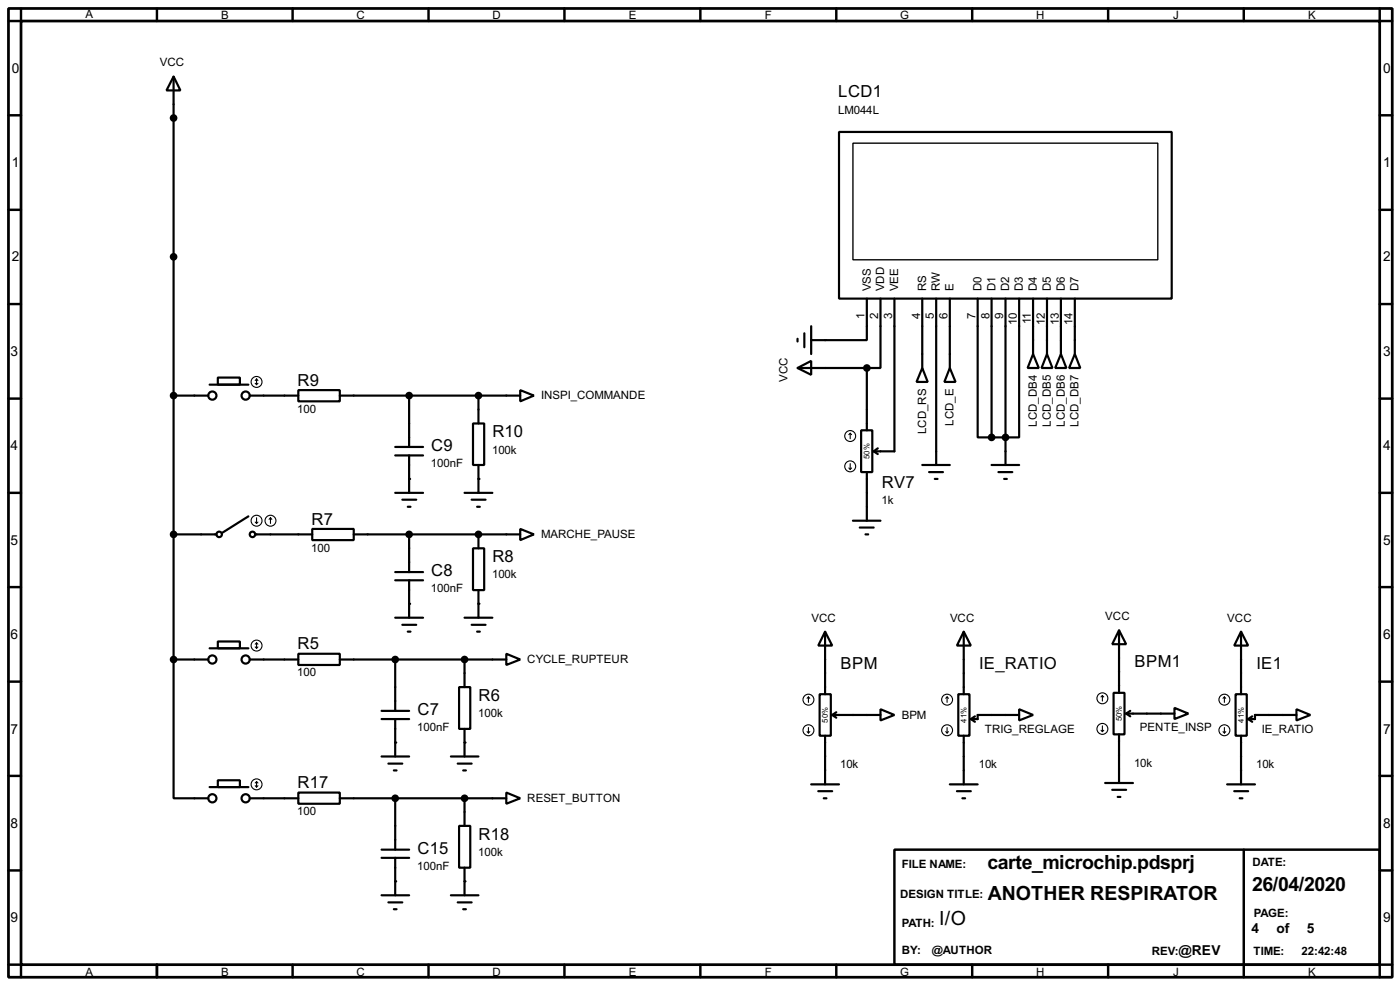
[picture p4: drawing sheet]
<svg xmlns="http://www.w3.org/2000/svg" width="256mm" height="180mm" viewBox="0 0 256 180" stroke-linecap="round" stroke-linejoin="round" font-family="sans-serif">
<path d="M1.6 1.6h253.5v177.3h-253.5zM3.9 3.9h248.9v172.7h-248.9z" fill="none" stroke="#000" stroke-width=".5"/>
<g fill="none" stroke="#000" stroke-width=".45">
<path d="M3.9 1.6v2.3h-2.3M28.8 1.6v2.3M53.6 1.6v2.3M78.5 1.6v2.3M103.4 1.6v2.3M128.3 1.6v2.3M153.2 1.6v2.3M178.1 1.6v2.3M203 1.6v2.3M227.9 1.6v2.3M252.8 1.6v2.3h2.3M1.6 21.1h2.3"/>
<path d="M1.6 38.4h2.3M252.8 21.1h2.3M252.8 38.4h2.3M1.6 55.7h2.3M252.8 55.7h2.3M1.6 73h2.3M252.8 73h2.3M1.6 90.2h2.3M252.8 90.2h2.3M1.6 107.5h2.3M252.8 107.5h2.3M1.6 124.8h2.3"/>
<path d="M252.8 124.8h2.3M1.6 142h2.3M1.6 159.3h2.3M163.9 155.5h88.9v21.1h-88.9zM227.9 155.5v23.4M252.8 142h2.3M252.8 159.3h2.3M1.6 176.6h2.3v2.3M28.8 176.6v2.3M53.6 176.6v2.3M78.5 176.6v2.3M103.4 176.6v2.3"/>
<path d="M128.3 176.6v2.3M153.2 176.6v2.3M178.1 176.6v2.3M203 176.6v2.3M255.1 176.6h-2.3v2.3"/>
</g>
<g fill="none" stroke="#000" stroke-width=".4">
<path d="M31.8 14l1.3 2.6h-2.6zM31.8 14v106.7M153.7 24.2h61v30.5h-61zM148.6 59.7v5.1M158.8 54.7v7.6h-10.2M161.3 54.7v12.7h-2.5M163.9 54.7v27.9h-3.8M169 54.7v12.7M171.5 54.7v30.4M174 54.7v12.7M179.1 54.7v25.4h2.6M181.7 54.7v25.4"/>
<path d="M184.2 54.7v30.4M186.7 54.7v25.4h-5M189.3 54.7v10.1M191.8 54.7v10.1M194.4 54.7v10.1M196.9 54.7v10.1M31.8 72.4h6.4M38.4 70.4h7.1M39.9 69.1h4.1v1.3h-4.1zM45.8 72.4h8.9M54.7 71.4h7.6v2.1h-7.6zM62.3 72.4h33"/>
<path d="M75 72.4v9.4M86.7 77.5h2v7.6h-2zM87.7 72.4v5.1M95.3 71.4l2.5 1-2.5 1.1zM146.1 67.4l2.5-1.3v2.5zM146.1 67.4h12.7M146.1 62v.5M147.4 61v2.6M157.8 78.8h2v7.6h-2zM158.8 67.4v11.4M169 67.4l1 2.5h-2.1zM174 67.4l1.1 2.5h-2.1z"/>
<path d="M189.3 64.8l1 2.6h-2zM191.8 64.8l1 2.6h-2zM194.4 64.8l1 2.6h-2.1zM196.9 64.8l1 2.6h-2zM31.8 97.8h7.9M45.5 94.5l-4.8 3.1M46.8 97.8h10.4M57.2 96.8h7.6v2.1h-7.6zM64.8 97.8h30.5M72.4 83.4h5.1M72.4 81.8h5.1M72.4 90.2h5.1"/>
<path d="M73.7 91.5h2.6M74.7 92.8h.5M75 83.4v6.8M75 97.8v6.9M85.1 90.2h5.1M86.4 91.5h2.6M87.4 92.8h.5M87.7 85.1v5.1M87.7 97.8v2.6M95.3 96.8l2.5 1-2.5 1.1zM156.3 95.3h5M157.5 96.6h2.6"/>
<path d="M158.6 97.8h.5M158.8 86.4v8.9M160.1 82.6l.7 .5M160.8 82.1l-.7 .5M169 85.1h5M170.2 86.4h2.6M171.3 87.7h.5M181.7 85.1h5M182.9 86.4h2.6M184 87.7h.5M38.4 118.7h7.1M39.9 117.4h4.1v1.3h-4.1z"/>
<path d="M54.7 119.7h7.6v2h-7.6zM72.4 106.2h5.1M72.4 104.7h5.1M72.4 113.1h5.1M73.7 114.4h2.6M74.7 115.6h.5M75 106.2v6.9M85.1 113.1h5.1M86.4 114.4h2.6M86.7 100.4h2v7.6h-2zM87.4 115.6h.5M87.7 108v5.1"/>
<path d="M92.8 119.7l2.5 1-2.5 1zM151.2 115.6l1.3 2.6h-2.6zM151.2 115.6v11.5M176.6 115.6l1.3 2.6h-2.6zM176.6 115.6v11.5M205 115.4l1.3 2.5h-2.5zM205 115.4v11.4M227.4 115.6l1.3 2.6h-2.6zM227.4 115.6v11.5M31.8 120.7v25.4h6.4M31.8 120.7h6.4M45.8 120.7h8.9"/>
<path d="M62.3 120.7h30.5M69.9 131.6h5.1M69.9 130.1h5.1M69.9 138.5h5.1M71.2 139.8h2.5M72.4 120.7v9.4M72.4 131.6v6.9M82.6 138.5h5.1M83.9 139.8h2.5M84.1 125.8h2.1v7.6h-2.1zM85.1 120.7v5.1M85.1 133.4v5.1"/>
<path d="M150.2 127.1h2v7.6h-2zM151.2 134.7v8.9M152.5 130.9h8.8M152.5 130.9l.7 .5M153.2 130.4l-.7 .5M161.3 129.8l2.6 1.1-2.6 1zM175.6 127.1h2v7.6h-2zM176.6 134.7v8.9M177.9 131.6l.7 .5M178.6 131.1l-.7 .5M186.7 129.8l2.6 1.1-2.6 1zM186.7 130.9h-7.6v.7h-1.2"/>
<path d="M204 126.8h2v7.6h-2zM205 134.4v8.9M206.3 130.6h8.9M206.3 130.6l.8 .5M207.1 130.1l-.8 .5M215.2 129.6l2.5 1-2.5 1zM226.4 127.1h2v7.6h-2zM227.4 134.7v8.9M228.7 131.6l.7 .5M229.4 131.1l-.7 .5M237.5 129.8l2.6 1.1-2.6 1zM237.5 130.9h-7.6v.7h-1.2"/>
<path d="M38.4 144.1h7.1M39.9 142.8h4.1v1.3h-4.1zM45.8 146.1h8.9M54.7 145.1h7.6v2h-7.6zM62.3 146.1h30.5M69.9 157h5.1M69.9 155.5h5.1M72.2 141h.5M72.4 146.1v9.4M72.4 157v6.9M84.1 151.2h2.1v7.6h-2.1zM84.9 141h.5"/>
<path d="M85.1 146.1v5.1M85.1 158.8v5.1M92.8 145.1l2.5 1-2.5 1zM148.6 143.6h5.1M149.9 144.8h2.6M150.9 146.1h.5M174 143.6h5.1M175.3 144.8h2.6M176.3 146.1h.5M202.5 143.3h5.1M203.8 144.6h2.5M204.8 145.9h.5"/>
<path d="M224.8 143.6h5.1M226.1 144.8h2.6M227.1 146.1h.5M69.9 163.9h5.1M71.2 165.2h2.5M72.2 166.4h.5M82.6 163.9h5.1M83.9 165.2h2.5M84.9 166.4h.5"/>
<circle cx="38.9" cy="72.4" r=".75"/>
<circle cx="45" cy="72.4" r=".75"/>
<circle cx="40.1" cy="97.8" r=".5"/>
<circle cx="46.2" cy="97.8" r=".5"/>
<circle cx="38.9" cy="120.7" r=".75"/>
<circle cx="45" cy="120.7" r=".75"/>
<circle cx="38.9" cy="146.1" r=".75"/>
<circle cx="45" cy="146.1" r=".75"/>
</g>
<g fill="#000">
<circle cx="75" cy="87.7" r=".2"/>
<circle cx="87.7" cy="97.8" r=".2"/>
<circle cx="87.7" cy="87.7" r=".2"/>
<circle cx="75" cy="110.5" r=".2"/>
<circle cx="87.7" cy="110.5" r=".2"/>
<circle cx="72.4" cy="135.9" r=".2"/>
<circle cx="85.1" cy="135.9" r=".2"/>
<circle cx="72.4" cy="161.3" r=".2"/>
<circle cx="85.1" cy="161.3" r=".2"/>
</g>
<g fill="none" stroke="#000" stroke-width=".2">
<path d="M46.8 70.2l.2 .2M47 69.4v1M47 69.4l-.2 .3M47 69.4l.3 .3M47.3 70.2l-.3 .2M155.8 79.3l-.3 .3M155.8 79.3l.2 .3M155.8 79.3v1M46.8 95.6l.2 .2M47 94.8v1M47.3 95.6l-.3 .2M49.6 94.8l-.3 .3"/>
<path d="M49.6 94.8l.2 .3M49.6 94.8v1M155.5 85.7l.3 .2M155.8 84.9v1M156 85.7l-.2 .2M46.8 118.4l.2 .3M47 117.7v1M47 117.7l-.2 .2M47 117.7l.3 .2M47.3 118.4l-.3 .3M147.9 133.9l.2 .3M148.1 127.6l-.2 .2"/>
<path d="M148.1 127.6l.3 .2M148.1 127.6v1M148.1 133.2v1M148.4 133.9l-.3 .3M173.3 133.9l.2 .3M173.5 127.6l-.2 .2M173.5 127.6l.3 .2M173.5 127.6v1M173.5 133.2v1M173.8 133.9l-.3 .3M201.7 133.7l.3 .2M202 127.3l-.3 .3"/>
<path d="M202 127.3l.2 .3M202 127.3v1M202 132.9v1M202.2 133.7l-.2 .2M224.1 133.9l.2 .3M224.3 127.6l-.2 .2M224.3 127.6l.3 .2M224.3 127.6v1M224.3 133.2v1M224.6 133.9l-.3 .3M46.8 143.8l.2 .3M47 143.1v1"/>
<path d="M47 143.1l-.2 .2M47 143.1l.3 .2M47.3 143.8l-.3 .3"/>
<circle cx="47" cy="69.9" r="1"/>
<circle cx="155.7" cy="79.8" r="1"/>
<circle cx="47" cy="95.3" r="1"/>
<circle cx="49.5" cy="95.3" r="1"/>
<circle cx="155.7" cy="85.4" r="1"/>
<circle cx="47" cy="118.2" r="1"/>
<circle cx="148.1" cy="128.1" r="1"/>
<circle cx="148.1" cy="133.7" r="1"/>
<circle cx="173.5" cy="128.1" r="1"/>
<circle cx="173.5" cy="133.7" r="1"/>
<circle cx="201.9" cy="127.8" r="1"/>
<circle cx="201.9" cy="133.4" r="1"/>
<circle cx="224.3" cy="128.1" r="1"/>
<circle cx="224.3" cy="133.7" r="1"/>
<circle cx="47" cy="143.6" r="1"/>
</g>
<g fill="#000" stroke="#000" stroke-width=".4">
<circle cx="31.8" cy="21.6" r=".5"/>
<circle cx="31.8" cy="47" r=".5"/>
<circle cx="31.8" cy="72.4" r=".5"/>
<circle cx="74.9" cy="72.4" r=".5"/>
<circle cx="87.6" cy="72.4" r=".5"/>
<circle cx="158.8" cy="67.4" r=".5"/>
<circle cx="31.8" cy="97.8" r=".5"/>
<circle cx="74.9" cy="97.8" r=".5"/>
<circle cx="87.6" cy="97.8" r=".5"/>
<circle cx="181.6" cy="80.1" r=".5"/>
<circle cx="184.2" cy="80.1" r=".5"/>
<circle cx="31.8" cy="120.7" r=".5"/>
<circle cx="72.4" cy="120.7" r=".5"/>
<circle cx="85.1" cy="120.7" r=".5"/>
<circle cx="72.4" cy="146.1" r=".5"/>
<circle cx="85.1" cy="146.1" r=".5"/>
</g>
<path d="M156.3 26.2h55.8v21.4h-55.8z" fill="none" stroke="#000" stroke-width=".25"/>
<g font-size="4">
<text x="180.9" y="159.1">carte_microchip.pdsprj</text>
<text x="181" y="164.8">ANOTHER RESPIRATOR</text>
<text x="229.4" y="163.1">26/04/2020</text>
<text x="172.1" y="169.2">I/O</text>
</g>
<g font-size="3.4">
<text x="153.6" y="17.8">LCD1</text>
<text x="54.5" y="70.6">R9</text>
<text x="79" y="82.6">C9</text>
<text x="90.2" y="80.1">R10</text>
<text x="161.6" y="89.4">RV7</text>
<text x="57.1" y="96">R7</text>
<text x="79" y="105.5">C8</text>
<text x="90.2" y="102.9">R8</text>
<text x="54.5" y="118.9">R5</text>
<text x="154" y="122.4">BPM</text>
<text x="179.4" y="122.4">IE_RATIO</text>
<text x="207.8" y="122.2">BPM1</text>
<text x="230.2" y="122.4">IE1</text>
<text x="76.5" y="130.9">C7</text>
<text x="87.7" y="128.3">R6</text>
<text x="54.5" y="144.3">R17</text>
<text x="87.7" y="153.7">R18</text>
<text x="76.5" y="156.3">C15</text>
</g>
<g font-size="2.8">
<text x="2.2" y="13.4">0</text>
<text x="253.4" y="13.4">0</text>
<text x="2.2" y="30.6">1</text>
<text x="253.4" y="30.6">1</text>
<text x="2.2" y="47.9">2</text>
<text x="253.4" y="47.9">2</text>
<text x="1.9" y="65.2">3</text>
<text x="253.4" y="65.2">3</text>
<text x="1.9" y="82.4">4</text>
<text x="253.4" y="82.4">4</text>
<text x="1.9" y="99.7">5</text>
<text x="253.4" y="99.7">5</text>
<text x="1.9" y="117">6</text>
<text x="253.4" y="117">6</text>
<text x="1.9" y="134.3">7</text>
<text x="253.4" y="134.3">7</text>
<text x="1.9" y="151.5">8</text>
<text x="253.4" y="151.5">8</text>
<text x="1.9" y="168.8">9</text>
<text x="229.3" y="170.8">4</text>
<text x="233.9" y="170.8">of</text>
<text x="239.4" y="170.8">5</text>
<text x="253.4" y="168.8">9</text>
<text x="215.9" y="174.9">@REV</text>
</g>
<g font-size="2.4">
<text x="15.6" y="3.2">A</text>
<text x="40.5" y="3.5">B</text>
<text x="65.3" y="3.5">C</text>
<text x="90.2" y="3.5">D</text>
<text x="115.2" y="3.5">E</text>
<text x="140.1" y="3.5">F</text>
<text x="164.9" y="3.5">G</text>
<text x="189.8" y="3.5">H</text>
<text x="214.9" y="3.5">J</text>
<text x="239.6" y="3.5">K</text>
<text x="29.3" y="12.2">VCC</text>
<text x="153.5" y="20.8">LM044L</text>
<text x="159.5" y="53.3" transform="rotate(-90 159.5 53.3)">VSS</text>
<text x="162" y="53.3" transform="rotate(-90 162 53.3)">VDD</text>
<text x="164.6" y="53.3" transform="rotate(-90 164.6 53.3)">VEE</text>
<text x="169.7" y="53.3" transform="rotate(-90 169.7 53.3)">RS</text>
<text x="172.2" y="53.3" transform="rotate(-90 172.2 53.3)">RW</text>
<text x="174.7" y="53.3" transform="rotate(-90 174.7 53.3)">E</text>
<text x="179.8" y="53.3" transform="rotate(-90 179.8 53.3)">D0</text>
<text x="182.4" y="53.3" transform="rotate(-90 182.4 53.3)">D1</text>
<text x="184.9" y="53.3" transform="rotate(-90 184.9 53.3)">D2</text>
<text x="187.4" y="53.3" transform="rotate(-90 187.4 53.3)">D3</text>
<text x="190" y="53.3" transform="rotate(-90 190 53.3)">D4</text>
<text x="192.5" y="53.3" transform="rotate(-90 192.5 53.3)">D5</text>
<text x="195.1" y="53.3" transform="rotate(-90 195.1 53.3)">D6</text>
<text x="197.6" y="53.3" transform="rotate(-90 197.6 53.3)">D7</text>
<text x="158.4" y="58.4" transform="rotate(-90 158.4 58.4)">1</text>
<text x="160.9" y="58.4" transform="rotate(-90 160.9 58.4)">2</text>
<text x="163.5" y="58.4" transform="rotate(-90 163.5 58.4)">3</text>
<text x="168.6" y="58.4" transform="rotate(-90 168.6 58.4)">4</text>
<text x="171.1" y="58.4" transform="rotate(-90 171.1 58.4)">5</text>
<text x="173.6" y="58.4" transform="rotate(-90 173.6 58.4)">6</text>
<text x="178.7" y="58.3" transform="rotate(-90 178.7 58.3)">7</text>
<text x="181.3" y="58.4" transform="rotate(-90 181.3 58.4)">8</text>
<text x="183.8" y="58.4" transform="rotate(-90 183.8 58.4)">9</text>
<text x="186.3" y="59.5" transform="rotate(-90 186.3 59.5)">10</text>
<text x="188.9" y="59.3" transform="rotate(-90 188.9 59.3)">11</text>
<text x="191.4" y="59.5" transform="rotate(-90 191.4 59.5)">12</text>
<text x="194" y="59.5" transform="rotate(-90 194 59.5)">13</text>
<text x="196.5" y="59.5" transform="rotate(-90 196.5 59.5)">14</text>
<text x="144.3" y="69.9" transform="rotate(-90 144.3 69.9)">VCC</text>
<text x="54.5" y="75.5">100</text>
<text x="99.1" y="73.1">INSPI_COMMANDE</text>
<text x="174.7" y="78" transform="rotate(-90 174.7 78)">LCD_E</text>
<text x="90.2" y="83">100k</text>
<text x="169.7" y="79.5" transform="rotate(-90 169.7 79.5)">LCD_RS</text>
<text x="190" y="78.1" transform="rotate(-90 190 78.1)">LCD_DB4</text>
<text x="192.5" y="78.1" transform="rotate(-90 192.5 78.1)">LCD_DB5</text>
<text x="195.1" y="78.1" transform="rotate(-90 195.1 78.1)">LCD_DB6</text>
<text x="197.6" y="78.1" transform="rotate(-90 197.6 78.1)">LCD_DB7</text>
<text x="79" y="85.6">100nF</text>
<text x="161.5" y="92.3">1k</text>
<text x="57" y="101">100</text>
<text x="99.1" y="98.5">MARCHE_PAUSE</text>
<text x="90.2" y="105.9">100k</text>
<text x="79" y="108.4">100nF</text>
<text x="148.6" y="113.8">VCC</text>
<text x="174" y="113.8">VCC</text>
<text x="202.5" y="113.5">VCC</text>
<text x="224.8" y="113.8">VCC</text>
<text x="54.5" y="123.8">100</text>
<text x="96.6" y="121.4">CYCLE_RUPTEUR</text>
<text x="87.6" y="131.3">100k</text>
<text x="165.2" y="131.6">BPM</text>
<text x="76.5" y="133.8">100nF</text>
<text x="180.4" y="134.1">TRIG_REGLAGE</text>
<text x="208.8" y="133.9">PENTE_INSP</text>
<text x="231.2" y="134.1">IE_RATIO</text>
<text x="153.9" y="140.6">10k</text>
<text x="179.3" y="140.6">10k</text>
<text x="207.8" y="140.3">10k</text>
<text x="230.1" y="140.6">10k</text>
<text x="54.5" y="149.2">100</text>
<text x="96.6" y="146.8">RESET_BUTTON</text>
<text x="76.5" y="159.2">100nF</text>
<text x="87.6" y="156.7">100k</text>
<text x="165.2" y="158.9">FILE NAME:</text>
<text x="229.4" y="158.4">DATE:</text>
<text x="164.9" y="164.3">DESIGN TITLE:</text>
<text x="229.7" y="167.8">PAGE:</text>
<text x="165.2" y="169.7">PATH:</text>
<text x="15.6" y="178.6">A</text>
<text x="40.5" y="178.6">B</text>
<text x="65.3" y="178.6">C</text>
<text x="90.2" y="178.6">D</text>
<text x="115.2" y="178.6">E</text>
<text x="140.1" y="178.6">F</text>
<text x="164.9" y="178.6">G</text>
<text x="165.2" y="174.7">BY:</text>
<text x="170.7" y="174.7">@AUTHOR</text>
<text x="189.8" y="178.6">H</text>
<text x="211" y="174.7">REV:</text>
<text x="214.9" y="178.6">J</text>
<text x="229.6" y="174.7">TIME:</text>
<text x="238.5" y="174.7">22:42:48</text>
<text x="239.6" y="178.6">K</text>
</g>
<g font-size="1.6">
<text x="159.3" y="84" transform="rotate(-90 159.3 84)">50%</text>
<text x="205.5" y="132" transform="rotate(-90 205.5 132)">50%</text>
<text x="151.7" y="132.3" transform="rotate(-90 151.7 132.3)">50%</text>
<text x="177.1" y="132.2" transform="rotate(-90 177.1 132.2)">41%</text>
<text x="227.9" y="132.3" transform="rotate(-90 227.9 132.3)">41%</text>
</g>
</svg>
